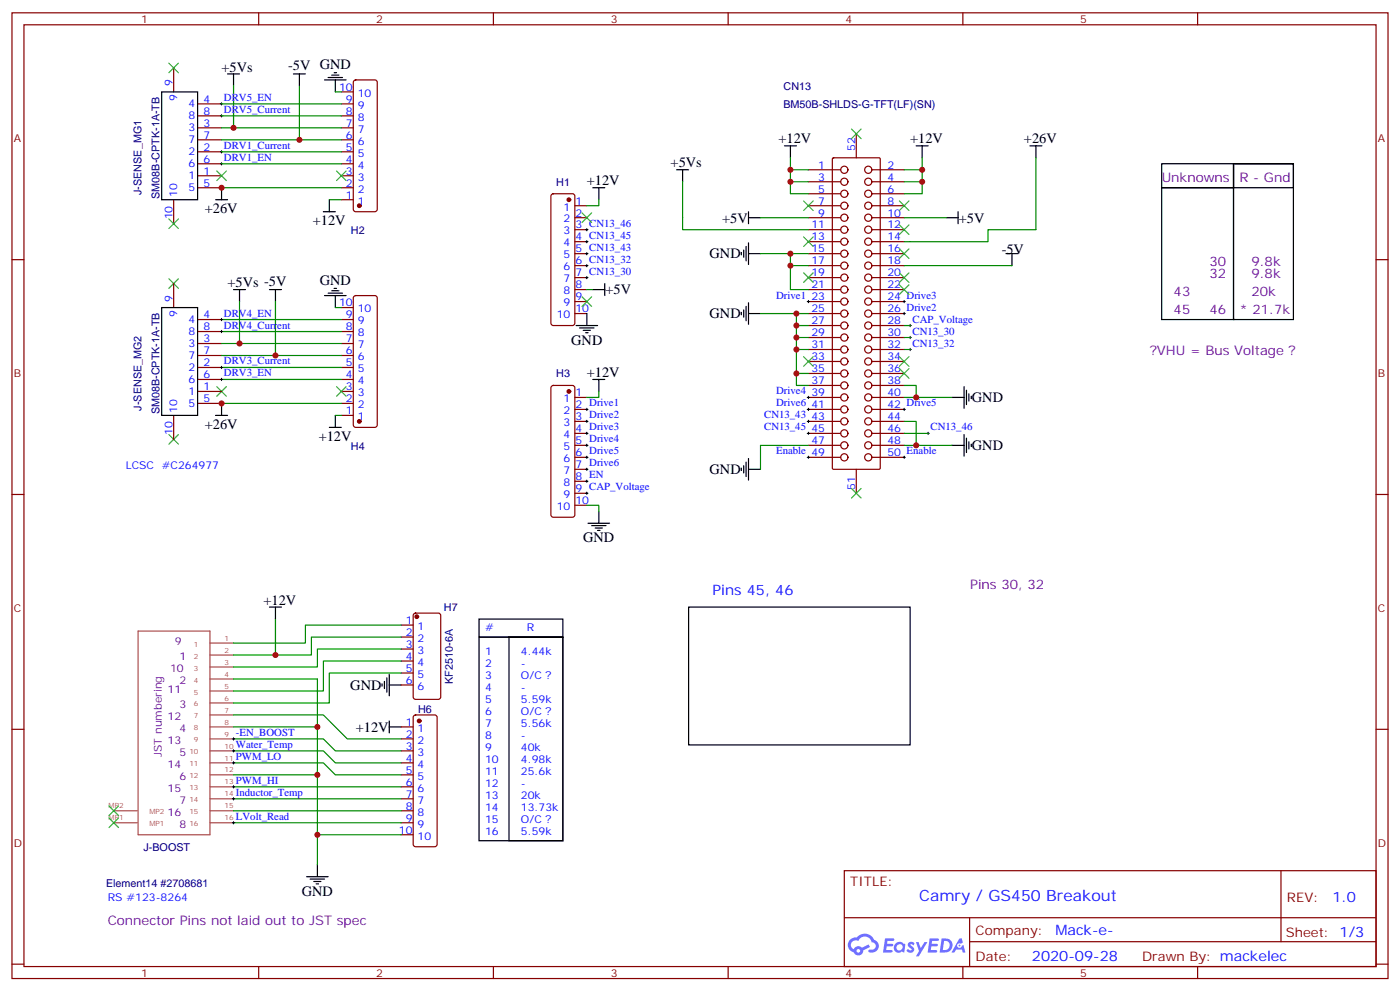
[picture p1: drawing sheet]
<svg xmlns="http://www.w3.org/2000/svg" width="412mm" height="292mm" viewBox="0 0 412 292" stroke-linecap="round" stroke-linejoin="round" font-family="sans-serif">
<g fill="none" stroke="#870000" stroke-width=".35">
<path d="M3.5 3.8h405.4v284.3h-405.4zM7.1 7.3h398.2v277.3h-398.2zM76.2 3.8v3.5M145.3 3.8v3.5M214.5 3.8v3.5M283.6 3.8v3.5M352.8 3.8v3.5M3.5 76.4h3.6M405.3 76.4h3.6M3.5 145.6h3.6M405.3 145.6h3.6M3.5 214.7h3.6"/>
<path d="M405.3 214.7h3.6M248.7 256.4h156.6v28.2h-156.6zM377.3 256.4v20.9M248.7 270.2h156.5M285.6 277.3h119.6M285.6 270.2v14.1M3.5 283.9h3.6M76.2 284.6v3.5M145.3 284.6v3.5M214.5 284.6v3.5M283.6 284.6v3.5M352.8 284.6v3.5"/>
<path d="M405.3 283.9h3.6"/>
</g>
<g fill="#5487ff">
<path d="M267.7 277.5a1.22 1.22 0 0 1 1.7 .3l-.4 .6a.47 .47 0 0 0-.3-.4 .47 .47 0 0 0-.5 .2l.1 .2a1.14 1.14 0 0 1 .8 1.7 1.14 1.14 0 0 1-1.9 0l-.2-.2 .5-.5 .7 .4a.29 .29 0 0 0 .3-.2 .29 .29 0 0 0-.2-.4 1.04 1.04 0 0 1-.6-1.7z"/>
<path d="M260.7 276.3h2.4l.3 .2-.2 .5h-1.8l-.1 .9h1.5l.3 .4-.3 .3h-1.6l-.2 1.1 1.7 .1 .2 .3-.2 .3h-2.6z"/>
<path d="M273.8 276.3h2.4l.3 .2-.1 .5h-1.8l-.2 .9h1.6l.3 .4-.4 .3h-1.6l-.1 1.1 1.7 .1 .2 .3-.2 .3h-2.6z"/>
<path d="M282.6 276.3h.7l.3 1.2-.6 .4a.69 .69 0 0 0-1 .2 .69 .69 0 0 0 .4 1 .69 .69 0 0 0 .9-.6l.5-.3 .6 2.2h-.8l-.2-.8h-1.8l-.5 .8h-.8z"/>
<path d="M269.8 277.4h.8l.6 1.8 1.1-1.8h.9l-2.6 4.2h-.8l.9-1.6z"/>
<path d="M277.4 276.3l-.6 4.1h1.3a2.11 2.11 0 0 0 2.5-2.1 2.11 2.11 0 0 0-2.5-2zM278.1 277a1.39 1.39 0 0 1 1.7 1.4 1.39 1.39 0 0 1-1.8 1.3h-.3z"/>
<path d="M263.7 277.9a1.54 1.54 0 0 0-.1 2.2 1.54 1.54 0 0 0 2.2 .1l.6 .2 .3-2.3-.2-.2h-.4a1.49 1.49 0 0 0-2.4 0zM264 278.9a.94 .94 0 0 1 1.8 0 .94 .94 0 0 1-1.8 0z"/>
<path d="M250.4 276.7a2.18 2.18 0 0 0 1.1 3.7 1.44 1.44 0 0 0 1.6 .9 1.44 1.44 0 0 0 1.2-1.5l2-1-.5-.7-1.9 .9a1.47 1.47 0 0 0-2.4 .5 1.39 1.39 0 0 1-.7-2 1.39 1.39 0 0 1 2-.4 2.12 2.12 0 0 1 2.2-1.3 2.12 2.12 0 0 1 1.9 1.7 1.14 1.14 0 0 1 1.1 1.4 1.14 1.14 0 0 1-1.7 .7 .43 .43 0 0 0-.5 .4 .43 .43 0 0 0 .4 .5 1.98 1.98 0 0 0 2.5-1.3 1.98 1.98 0 0 0-1.2-2.5 3.1 3.1 0 0 0-5.3-.7l-.9 .1zM252.3 280a.55 .55 0 0 1 1.1 0 .55 .55 0 0 1-1.1 0z"/>
<circle cx="282.6" cy="278.4" r=".26"/>
</g>
<path d="M245.2 46.6l.3-.1h13.4l.4 .3v91l-.4 .4h-13.4l-.3-.4z" fill="none" stroke="#870000" stroke-width=".35"/>
<g fill="#fff" stroke="#870000" stroke-width=".35">
<circle cx="248.7" cy="53.5" r="1.06"/>
<circle cx="255.8" cy="57" r="1.06"/>
<circle cx="248.7" cy="57" r="1.06"/>
<circle cx="255.8" cy="53.5" r="1.06"/>
<circle cx="248.7" cy="50" r="1.06"/>
<circle cx="255.8" cy="50" r="1.06"/>
<circle cx="248.7" cy="60.6" r="1.06"/>
<circle cx="255.8" cy="64.1" r="1.06"/>
<circle cx="248.7" cy="64.1" r="1.06"/>
<circle cx="255.8" cy="60.6" r="1.06"/>
<circle cx="248.7" cy="67.6" r="1.06"/>
<circle cx="255.8" cy="71.2" r="1.06"/>
<circle cx="248.7" cy="71.2" r="1.06"/>
<circle cx="255.8" cy="67.6" r="1.06"/>
<circle cx="255.8" cy="74.7" r="1.06"/>
<circle cx="248.7" cy="74.7" r="1.06"/>
<circle cx="255.8" cy="78.2" r="1.06"/>
<circle cx="248.7" cy="78.2" r="1.06"/>
<circle cx="255.8" cy="81.7" r="1.06"/>
<circle cx="248.7" cy="81.7" r="1.06"/>
<circle cx="255.8" cy="85.3" r="1.06"/>
<circle cx="248.7" cy="85.3" r="1.06"/>
<circle cx="255.8" cy="88.8" r="1.06"/>
<circle cx="248.7" cy="88.8" r="1.06"/>
<circle cx="255.8" cy="92.3" r="1.06"/>
<circle cx="248.7" cy="92.3" r="1.06"/>
<circle cx="255.8" cy="95.8" r="1.06"/>
<circle cx="248.7" cy="95.8" r="1.06"/>
<circle cx="255.8" cy="99.4" r="1.06"/>
<circle cx="248.7" cy="99.4" r="1.06"/>
<circle cx="255.8" cy="102.9" r="1.06"/>
<circle cx="248.7" cy="102.9" r="1.06"/>
<circle cx="255.8" cy="106.4" r="1.06"/>
<circle cx="248.7" cy="106.4" r="1.06"/>
<circle cx="255.8" cy="110" r="1.06"/>
<circle cx="248.7" cy="110" r="1.06"/>
<circle cx="255.8" cy="113.5" r="1.06"/>
<circle cx="248.7" cy="113.5" r="1.06"/>
<circle cx="255.8" cy="117" r="1.06"/>
<circle cx="248.7" cy="117" r="1.06"/>
<circle cx="255.8" cy="120.5" r="1.06"/>
<circle cx="248.7" cy="120.5" r="1.06"/>
<circle cx="255.8" cy="124.1" r="1.06"/>
<circle cx="248.7" cy="124.1" r="1.06"/>
<circle cx="255.8" cy="127.6" r="1.06"/>
<circle cx="248.7" cy="127.6" r="1.06"/>
<circle cx="255.8" cy="131.1" r="1.06"/>
<circle cx="248.7" cy="131.1" r="1.06"/>
<circle cx="255.8" cy="134.7" r="1.06"/>
<circle cx="248.7" cy="134.7" r="1.06"/>
</g>
<g fill="none" stroke="#870000" stroke-width=".35">
<path d="M51.2 20v7.1M58.2 37.6h7.1M58.2 30.6h7.1M58.2 34.1h7.1M100.5 37.6h3.6M100.5 30.6h3.6M100.5 34.1h3.6M100.5 27.1h3.6M104.3 23.7l.5-.2h5.6l.5 .2 .2 .5v37.4l-.2 .5-.5 .2h-5.6l-.5-.2-.2-.5v-37.4zM252.2 39.4v7.1M51.2 58.8v7.1M58.2 51.8h7.1"/>
<path d="M58.2 44.7h7.1M58.2 55.3h7.1M58.2 48.2h7.1M58.2 41.2h7.1M100.5 51.8h3.6M100.5 44.7h3.6M100.5 55.3h3.6M100.5 48.2h3.6M100.5 41.2h3.6M100.5 58.8h3.6M162.5 57.3l.5-.3h5.6l.5 .3 .2 .4v37.4l-.2 .5-.5 .2h-5.6l-.5-.2-.2-.5v-37.4zM238.1 53.5h9.5"/>
<path d="M238.1 57h9.5M238.1 50h9.5M256.8 53.5h9.5M256.8 57h9.5M256.8 50h9.5M169.3 60.6h3.6M169.3 64.1h3.6M169.3 67.6h3.6M169.3 71.2h3.6M169.3 74.7h3.6M169.3 78.2h3.6M238.1 60.6h9.5"/>
<path d="M238.1 64.1h9.5M238.1 67.6h9.5M238.1 71.2h9.5M238.1 74.7h9.5M238.1 78.2h9.5M256.8 60.6h9.5M256.8 64.1h9.5M256.8 67.6h9.5M256.8 71.2h9.5M256.8 74.7h9.5M256.8 78.2h9.5M51.2 83.5v7.1"/>
<path d="M58.2 94.1h7.1M58.2 97.6h7.1M100.5 94.1h3.6M100.5 97.6h3.6M100.5 90.6h3.6M104.3 87.2l.5-.2h5.6l.5 .2 .2 .5v37.4l-.2 .5-.5 .2h-5.6l-.5-.2-.2-.5v-37.4zM169.3 81.7h3.6M169.3 85.3h3.6M169.3 88.8h3.6M169.3 92.3h3.6M238.1 81.7h9.5M238.1 85.3h9.5"/>
<path d="M238.1 88.8h9.5M238.1 92.3h9.5M238.1 95.8h9.5M238.1 99.4h9.5M256.8 81.7h9.5M256.8 85.3h9.5M256.8 88.8h9.5M256.8 92.3h9.5M256.8 95.8h9.5M256.8 99.4h9.5M58.2 115.3h7.1M58.2 108.2h7.1"/>
<path d="M58.2 101.1h7.1M58.2 118.8h7.1M58.2 111.7h7.1M58.2 104.7h7.1M100.5 115.3h3.6M100.5 108.2h3.6M100.5 101.1h3.6M100.5 118.8h3.6M100.5 111.7h3.6M100.5 104.7h3.6M162.5 113.7l.5-.2h5.6l.5 .2 .2 .5v37.4l-.2 .5-.5 .2h-5.6l-.5-.2-.2-.5v-37.4zM169.3 117h3.6"/>
<path d="M238.1 102.9h9.5M238.1 106.4h9.5M238.1 110h9.5M238.1 113.5h9.5M238.1 117h9.5M256.8 102.9h9.5M256.8 106.4h9.5M256.8 110h9.5M256.8 113.5h9.5M256.8 117h9.5M51.2 122.3v7.1M100.5 122.3h3.6"/>
<path d="M169.3 120.5h3.6M169.3 124.1h3.6M169.3 127.6h3.6M169.3 131.1h3.6M169.3 134.7h3.6M169.3 138.2h3.6M238.1 120.5h9.5M238.1 124.1h9.5M238.1 127.6h9.5M238.1 131.1h9.5M238.1 134.7h9.5M252.2 138.2v7"/>
<path d="M256.8 120.5h9.5M256.8 124.1h9.5M256.8 127.6h9.5M256.8 131.1h9.5M256.8 134.7h9.5M169.3 141.7h3.6M169.3 145.2h3.6M169.3 148.8h3.6M118.2 184h3.5M118.2 187.6h3.5M118.2 191.1h3.5M118.2 194.6h3.5"/>
<path d="M118.2 198.2h3.5M121.9 180.7l.5-.2h6.7l.7 .4v24.3l-.4 .7h-7l-.6-.4-.1-24.3zM118.2 214h3.5M118.2 217.6h3.5M118.2 201.7h3.5M121.9 210.7l.5-.2h5.7l.5 .2 .2 .5v37.4l-.3 .5-.4 .2h-5.7l-.5-.2-.2-.5v-37.4zM118.2 221.1h3.5M118.2 224.6h3.5M118.2 228.1h3.5M118.2 231.7h3.5M118.2 235.2h3.5M118.2 238.7h3.5"/>
<path d="M118.2 242.3h3.5M118.2 245.8h3.5"/>
</g>
<g fill="none" stroke="#000" stroke-width=".29">
<path d="M64.9 34.1h.7M64.9 30.6h.7M65.3 30.2v.7M65.3 33.8v.7M64.9 48.2h.7M64.9 44.7h.7M65.3 44.3v.7M65.3 47.9v.7M172.5 78.2h.7M172.5 67.6h.7M172.5 74.7h.7M172.5 71.2h.7"/>
<path d="M172.9 67.3v.7M172.9 70.8v.7M172.9 74.3v.7M172.9 77.9v.7M64.9 97.6h.7M64.9 94.1h.7M65.3 93.7v.7M65.3 97.3v.7M172.5 81.7h.7M172.9 81.4v.7M237.8 88.8h.7M238.1 88.4v.7"/>
<path d="M266 88.8h.7M266 92.3h.7M266.3 88.4v.7M266.3 92v.7M267.8 95.8h.7M267.8 99.4h.7M268.1 95.5v.7M268.1 99v.7M64.9 111.7h.7M64.9 108.2h.7M65.3 107.8v.7M65.3 111.4v.7"/>
<path d="M237.8 117h.7M238.1 116.7v.7M267.8 102.9h.7M268.1 102.6v.7M172.5 120.5h.7M172.5 134.7h.7M172.5 124.1h.7M172.5 127.6h.7M172.5 131.1h.7M172.5 138.2h.7M172.9 120.2v.7M172.9 123.7v.7"/>
<path d="M172.9 127.2v.8M172.9 130.8v.7M172.9 134.3v.7M172.9 137.8v.7M237.8 120.5h.7M237.8 134.7h.7M237.8 124.1h.7M237.8 127.6h.7M238.1 120.2v.7M238.1 123.7v.7M238.1 127.2v.8M238.1 134.3v.7"/>
<path d="M266 120.5h.7M266 134.7h.7M266.3 120.2v.7M266.3 134.3v.7M273 127.6h.8M273.4 127.2v.8M172.5 141.7h.7M172.5 145.2h.7M172.9 141.4v.7M172.9 144.9v.7M68.4 217.6h.7M68.8 217.2v.7"/>
<path d="M68.4 231.7h.7M68.4 224.6h.7M68.4 235.2h.7M68.4 221.1h.7M68.8 220.7v.7M68.8 224.3v.7M68.8 231.3v.7M68.8 234.8v.7M68.4 242.3h.7M68.8 241.9v.7"/>
</g>
<g fill="none" stroke="#000" stroke-width=".35">
<path d="M47.6 27.1h10.6v31.7h-10.6zM67 21.8h3.6M68.8 21.8v3.5M86.4 21.8h3.6M88.2 21.8v3.5M95.6 23.5h6.4M96.7 22.8h4.2M97.7 22.1h2.1M98.4 21.4h.7M98.8 23.5v3.6M63.5 58.8h3.5M65.3 55.3v3.5"/>
<path d="M97 58.8v3.5M174.6 55.3h3.6M176.4 55.3v3.5M199.3 50h3.5M201.1 50v3.5M231.1 42.9h3.5M232.8 42.9v3.6M269.9 42.9h3.5M271.6 42.9v3.6M303.4 42.9h3.5M305.2 42.9v3.6M342.2 55.3h21.2v38.8h-21.2z"/>
<path d="M342.2 48.2h21.2v7.1h-21.2zM363.4 48.2h17.6v45.9h-17.6zM363.4 48.2h17.6v7.1h-17.6zM95.2 62.3h3.6M218.4 74.3v.7M219.1 73.6v2.1M219.8 72.6v4.2M220.5 74.7h3.5M220.5 62.3v3.6M220.5 71.5v6.4M220.5 64.1h3.5M278.7 64.1h3.5"/>
<path d="M282.2 62.3v3.6M296.3 74.7h3.6M298.1 74.7v3.5M47.6 90.6h10.6v31.7h-10.6zM68.8 85.3h3.5M70.6 85.3v3.5M79.4 85.3h3.5M81.1 85.3v3.5M95.6 87h6.4M96.7 86.3h4.2M97.7 85.6h2.1M98.4 84.9h.7"/>
<path d="M98.8 87v3.6M169.7 95.8h6.3M170.7 96.6h4.3M171.8 97.3h2.1M172.5 98h.7M172.9 92.3v3.5M174.6 85.3h3.6M178.2 83.5v3.5M218.4 92v.7M219.1 91.3v2.1M219.8 90.2v4.2M220.5 89.1v6.4"/>
<path d="M220.5 92.3h3.5M65.3 118.8v3.5M174.6 111.7h3.6M176.4 111.7v3.6M280.5 117h3.5M284 113.8v6.4M284.7 114.9v4.2M285.4 116v2.1M286.1 116.7v.7M63.5 122.3h3.5M97 125.8h3.5M98.8 122.3v3.5"/>
<path d="M218.4 137.8v.7M219.1 137.1v2.1M219.8 136.1v4.2M220.5 135v6.4M220.5 138.2h3.5M280.5 131.1h3.5M284 128v6.3M284.7 129v4.2M285.4 130.1v2.1M286.1 130.8v.7M173.2 154.1h6.4M174.3 154.8h4.2"/>
<path d="M175.3 155.5h2.1M176 156.2h.7M176.4 150.5v3.6M79.4 178.8h3.5M81.1 178.8v3.5M202.8 178.8h65.3v40.5h-65.3zM113.9 199.6v4.2M114.7 198.5v6.4M141.1 187.6h24.7v59.9h-24.7zM141.1 182.3h24.7v5.3h-24.7zM149.9 187.6h15.9v59.9h-15.9zM112.5 201.3v.7"/>
<path d="M113.2 200.6v2.1M114.7 214h3.5M114.7 212.3v3.5M114.7 201.7h3.5M90.3 258.1h6.4M91.4 258.8h4.2M92.4 259.5h2.1M93.5 254.6v3.5M93.1 260.2h.7"/>
</g>
<g fill="none" stroke="#008700" stroke-width=".35">
<path d="M65.3 34.1h35.2M65.3 30.6h35.2M68.8 25.3v12.3h-3.5M68.8 37.6h31.7M88.2 25.3v15.9h-22.9M98.8 27.1h1.7M65.3 55.3h35.2M65.3 48.2h35.2M65.3 44.7h35.2M88.2 41.2h12.3M97 58.8h3.5M176.4 58.8v1.8h-3.5"/>
<path d="M201.1 53.5v14.1h37M232.8 46.5v10.5h5.3M232.8 53.5h5.3M232.8 50h5.3M266.3 53.5h5.3M266.3 50h5.3M271.6 46.5v10.5h-5.3M305.2 46.5v21.1h-14.2v3.6h-24.7M224 64.1h14.1M224 74.7h14.1M232.8 74.7v3.5h5.3M232.8 78.2v7.1h5.3"/>
<path d="M266.3 64.1h12.4M266.3 78.2h31.8M65.3 97.6h35.2M65.3 94.1h35.2M70.6 88.8v12.3M81.1 88.8v15.9M98.8 90.6h1.7M172.9 85.3h1.7M224 92.3h14.1M234.6 92.3v10.6h3.5M234.6 95.8h3.5M234.6 99.4h3.5"/>
<path d="M266.3 99.4h1.8M266.3 95.8h1.8M65.3 118.8h35.2M65.3 111.7h35.2M65.3 108.2h35.2M65.3 104.7h35.2M65.3 101.1h35.2M176.4 115.3v1.7h-3.5M234.6 102.9v7.1h3.5M234.6 110v3.5h3.5M266.3 113.5h3.6v3.5M266.3 117h14.2"/>
<path d="M266.3 102.9h1.8M98.8 122.3h1.7M238.1 131.1h-14.1v7.1M266.3 124.1h3.6v7M266.3 131.1h14.2M266.3 127.6h7.1M172.9 148.8h3.5v1.7M68.8 199.9h24.7v28.2M81.1 182.3v10.6M118.2 184h-28.2v5.3h-21.2M118.2 187.6h-26.5v5.3h-22.9M118.2 191.1h-24.7v5.3h-24.7"/>
<path d="M118.2 194.6h-23v8.8h-26.4M118.2 198.2h-21.2v8.8h-28.2M68.8 210.5h26.4l7.1 7.1h15.9M68.8 217.6h26.4l3.6 3.5h19.4M68.8 214h24.7M68.8 221.1h26.4l3.6 3.5h19.4M68.8 224.6h26.4l3.6 3.5h19.4M68.8 231.7h49.4M68.8 235.2h49.4M68.8 238.7h49.4M68.8 228.1h24.7M93.5 228.1v26.5"/>
<path d="M68.8 242.3h49.4M93.5 245.8h24.7"/>
</g>
<g fill="none" stroke="#3c3" stroke-width=".35">
<path d="M49.7 18.6l2.9 2.8M52.6 18.6l-2.9 2.8M250.8 38l2.8 2.8M253.6 38l-2.8 2.8M63.9 50.3l2.8 2.9M66.7 50.3l-2.8 2.9M99.1 50.3l2.9 2.9M102 50.3l-2.9 2.9M236.7 59.2l2.8 2.8M239.5 59.2l-2.8 2.8M264.9 59.2l2.9 2.8M267.8 59.2l-2.9 2.8"/>
<path d="M49.7 64.5l2.9 2.8M52.6 64.5l-2.9 2.8M171.4 62.7l2.9 2.8M174.3 62.7l-2.9 2.8M236.7 69.7l2.8 2.9M239.5 69.7l-2.8 2.9M264.9 66.2l2.9 2.8M264.9 73.3l2.9 2.8M267.8 66.2l-2.9 2.8M267.8 73.3l-2.9 2.8M49.7 82.1l2.9 2.8M52.6 82.1l-2.9 2.8"/>
<path d="M171.4 87.4l2.9 2.8M174.3 87.4l-2.9 2.8M236.7 80.3l2.8 2.8M239.5 80.3l-2.8 2.8M264.9 80.3l2.9 2.8M264.9 83.9l2.9 2.8M267.8 80.3l-2.9 2.8M267.8 83.9l-2.9 2.8M63.9 113.8l2.8 2.9M66.7 113.8l-2.8 2.9M99.1 113.8l2.9 2.9M102 113.8l-2.9 2.9"/>
<path d="M236.7 105l2.8 2.8M239.5 105l-2.8 2.8M264.9 108.5l2.9 2.9M264.9 105l2.9 2.8M267.8 105l-2.9 2.8M267.8 108.5l-2.9 2.9M49.7 128l2.9 2.8M52.6 128l-2.9 2.8M250.8 143.8l2.8 2.8M253.6 143.8l-2.8 2.8M32.1 237.3l2.8 2.8M34.9 237.3l-2.8 2.8"/>
<path d="M32.1 240.8l2.8 2.9M34.9 240.8l-2.8 2.9"/>
</g>
<g fill="none" stroke="#a64a4a" stroke-width=".35">
<path d="M40.7 185.8h21.1v60h-21.1zM61.8 189.3h7M61.8 192.9h7M61.8 196.4h7M61.8 199.9h7M61.8 203.4h7M61.8 207h7M61.8 210.5h7M61.8 214h7M61.8 217.6h7M33.5 238.7h7M61.8 221.1h7"/>
<path d="M61.8 224.6h7M61.8 228.1h7M61.8 231.7h7M61.8 235.2h7M61.8 238.7h7M33.5 242.3h7M61.8 242.3h7"/>
</g>
<g fill="#870000" stroke="#870000" stroke-width=".35">
<circle cx="167.6" cy="58.8" r=".53"/>
<circle cx="167.6" cy="115.3" r=".53"/>
<circle cx="123.5" cy="212.3" r=".53"/>
<circle cx="122.8" cy="181.6" r=".53"/>
<circle cx="105.8" cy="60.6" r=".53"/>
<circle cx="105.8" cy="124.1" r=".53"/>
</g>
<g fill="#c00">
<circle cx="232.8" cy="53.5" r=".88"/>
<circle cx="232.8" cy="50" r=".88"/>
<circle cx="271.6" cy="53.5" r=".88"/>
<circle cx="271.6" cy="50" r=".88"/>
<circle cx="232.8" cy="74.7" r=".88"/>
<circle cx="232.8" cy="78.2" r=".88"/>
<circle cx="234.6" cy="92.3" r=".88"/>
<circle cx="234.6" cy="102.9" r=".88"/>
<circle cx="234.6" cy="110" r=".88"/>
<circle cx="269.9" cy="131.1" r=".88"/>
<circle cx="269.9" cy="117" r=".88"/>
<circle cx="81.1" cy="192.9" r=".88"/>
<circle cx="234.6" cy="99.4" r=".88"/>
<circle cx="234.6" cy="95.8" r=".88"/>
<circle cx="93.5" cy="228.1" r=".88"/>
<circle cx="93.5" cy="214" r=".88"/>
<circle cx="93.5" cy="245.8" r=".88"/>
<circle cx="65.3" cy="55.3" r=".88"/>
<circle cx="88.2" cy="41.2" r=".88"/>
<circle cx="68.8" cy="37.6" r=".88"/>
<circle cx="65.3" cy="118.8" r=".88"/>
<circle cx="70.6" cy="101.1" r=".88"/>
<circle cx="81.1" cy="104.7" r=".88"/>
</g>
<text font-size="4.6" fill="#00f" x="270.8" y="265.4">Camry / GS450 Breakout</text>
<g font-size="4.2">
<text x="65.3" y="21.1">+5Vs</text>
<text x="84.9" y="20.7">-5V GND</text>
<text x="229.3" y="42.2">+12V</text>
<text x="268.1" y="42.2">+12V</text>
<text x="301.6" y="42.2">+26V</text>
<text x="197.6" y="49.3">+5Vs</text>
<text x="172.9" y="54.6">+12V</text>
<text x="60.3" y="62.8">+26V</text>
<text x="212.7" y="65.5">+5V</text>
<text x="282.4" y="65.5">+5V</text>
<text x="92.1" y="66.2">+12V</text>
<text x="209" y="76.1">GND</text>
<text x="295.1" y="74.7">-5V</text>
<text x="94.2" y="83.9">GND</text>
<text x="67" y="84.6">+5Vs -5V</text>
<text x="178.3" y="86.7">+5V</text>
<text x="209" y="93.7">GND</text>
<text x="168.3" y="101.5">GND</text>
<text x="172.9" y="111">+12V</text>
<text x="286.3" y="118.4">GND</text>
<text x="60.3" y="126.3">+26V</text>
<text x="93.9" y="129.7">+12V</text>
<text x="286.3" y="132.5">GND</text>
<text x="209" y="139.6">GND</text>
<text x="171.8" y="159.7">GND</text>
<text x="77.6" y="178">+12V</text>
<text x="103.2" y="203.1">GND</text>
<text x="104.8" y="215.5">+12V</text>
<text x="88.9" y="263.8">GND</text>
</g>
<g font-size="4.2" fill="#00f">
<text x="209.9" y="175.2">Pins 45, 46</text>
<text x="392.5" y="265.6">1.0</text>
<text x="310.9" y="275.2">Mack-e-</text>
<text x="304" y="283">2020-09-28</text>
</g>
<g font-size="3.9" fill="#609">
<text x="342.2" y="53.5">Unknowns</text>
<text x="365.1" y="53.5">R - Gnd</text>
<text x="356.3" y="78.2">30</text>
<text x="356.3" y="81.7">32</text>
<text x="368.7" y="78.2">9.8k</text>
<text x="368.7" y="81.7">9.8k</text>
<text x="345.7" y="87">43</text>
<text x="368.7" y="87">20k</text>
<text x="345.7" y="92.3">45</text>
<text x="356.3" y="92.3">46</text>
<text x="365.1" y="92.3">* 21.7k</text>
<text x="338.7" y="104.7">?VHU = Bus Voltage ?</text>
<text x="285.8" y="173.5">Pins 30, 32</text>
<text x="31.7" y="272.2">Connector Pins not laid out to JST spec</text>
</g>
<g font-size="3.9" fill="#800">
<text x="250.5" y="260.9">TITLE:</text>
<text x="379.1" y="265.6">REV:</text>
<text x="287.4" y="275.1">Company:</text>
<text x="378.7" y="275.8">Sheet: 1/3</text>
<text x="287.4" y="282.8">Date:</text>
<text x="336.4" y="282.9">Drawn By: mackelec</text>
</g>
<g font-size="3.2" fill="#800">
<text x="41.6" y="6.8">1</text>
<text x="110.8" y="6.8">2</text>
<text x="179.9" y="6.8">3</text>
<text x="249.1" y="6.8">4</text>
<text x="318.2" y="6.8">5</text>
<text x="4.1" y="41.9">A</text>
<text x="405.9" y="41.9">A</text>
<text x="4.1" y="111">B</text>
<text x="405.9" y="111">B</text>
<text x="4.1" y="180.2">C</text>
<text x="405.9" y="180.2">C</text>
<text x="4.1" y="249.3">D</text>
<text x="405.9" y="249.3">D</text>
<text x="41.6" y="287.6">1</text>
<text x="110.8" y="287.6">2</text>
<text x="179.9" y="287.6">3</text>
<text x="249.1" y="287.6">4</text>
<text x="318.2" y="287.6">5</text>
</g>
<g font-size="3.2" fill="#00f">
<text x="50.8" y="25.3" transform="rotate(-90 50.8 25.3)">9</text>
<text x="52.2" y="29.8" transform="rotate(-90 52.2 29.8)">9</text>
<text x="66" y="29.7">DRV5_EN</text>
<text x="99.9" y="26.7">10</text>
<text x="105.4" y="28.5">10</text>
<text x="55.5" y="31.6">4</text>
<text x="55.5" y="35.2">8</text>
<text x="60" y="30.2">4</text>
<text x="60" y="33.8">8</text>
<text x="66" y="33.2">DRV5_Current</text>
<text x="101.9" y="33.8">8</text>
<text x="101.9" y="30.2">9</text>
<text x="105.4" y="35.5">8</text>
<text x="105.4" y="32">9</text>
<text x="55.5" y="38.7">3</text>
<text x="60" y="37.3">3</text>
<text x="60" y="40.8">7</text>
<text x="101.9" y="40.8">6</text>
<text x="101.9" y="37.3">7</text>
<text x="105.4" y="39.1">7</text>
<text x="55.5" y="45.8">2</text>
<text x="55.5" y="42.2">7</text>
<text x="60" y="44.3">2</text>
<text x="60" y="47.9">6</text>
<text x="66" y="47.3">DRV1_EN</text>
<text x="66" y="43.8">DRV1_Current</text>
<text x="101.9" y="47.9">4</text>
<text x="101.9" y="44.3">5</text>
<text x="105.4" y="46.1">5</text>
<text x="105.4" y="42.6">6</text>
<text x="251.9" y="44.5" transform="rotate(-90 251.9 44.5)">52</text>
<text x="55.5" y="52.8">1</text>
<text x="55.5" y="49.3">6</text>
<text x="60" y="51.4">1</text>
<text x="101.9" y="51.4">3</text>
<text x="105.4" y="53.2">3</text>
<text x="105.4" y="49.6">4</text>
<text x="241" y="49.6">1</text>
<text x="241" y="53.2">3</text>
<text x="261.4" y="53.2">4</text>
<text x="261.4" y="49.6">2</text>
<text x="52.2" y="58.1" transform="rotate(-90 52.2 58.1)">10</text>
<text x="55.5" y="56.3">5</text>
<text x="60" y="54.9">5</text>
<text x="101.9" y="58.5">1</text>
<text x="101.9" y="54.9">2</text>
<text x="105.4" y="56.7">2</text>
<text x="241" y="56.7">5</text>
<text x="261.4" y="56.7">6</text>
<text x="50.8" y="64.6" transform="rotate(-90 50.8 64.6)">10</text>
<text x="105.4" y="60.2">1</text>
<text x="166" y="62">1</text>
<text x="166" y="65.5">2</text>
<text x="169.5" y="60.2">1</text>
<text x="169.5" y="63.7">2</text>
<text x="241" y="60.2">7</text>
<text x="241" y="63.7">9</text>
<text x="261.4" y="63.7">10</text>
<text x="261.4" y="60.2">8</text>
<text x="166" y="69">3</text>
<text x="169.5" y="67.3">3 CN13_46</text>
<text x="169.5" y="70.8">4 CN13_45</text>
<text x="239" y="67.3">11</text>
<text x="239" y="70.8">13</text>
<text x="261.4" y="70.8">14</text>
<text x="261.4" y="67.3">12</text>
<text x="166" y="72.6">4</text>
<text x="166" y="76.1">5</text>
<text x="169.5" y="74.3">5 CN13_43</text>
<text x="169.5" y="77.9">6 CN13_32</text>
<text x="239" y="74.3">15</text>
<text x="239" y="77.9">17</text>
<text x="261.4" y="74.3">16</text>
<text x="261.4" y="77.9">18</text>
<text x="166" y="79.6">6</text>
<text x="166" y="83.1">7</text>
<text x="169.5" y="81.4">7 CN13_30</text>
<text x="239" y="81.4">19</text>
<text x="261.4" y="81.4">20</text>
<text x="50.8" y="88.8" transform="rotate(-90 50.8 88.8)">9</text>
<text x="166" y="86.7">8</text>
<text x="169.5" y="84.9">8</text>
<text x="169.5" y="88.4">9</text>
<text x="228.6" y="87.9">Drive1</text>
<text x="239" y="84.9">21</text>
<text x="239" y="88.4">23</text>
<text x="261.4" y="84.9">22</text>
<text x="261.4" y="88.4">24 Drive3</text>
<text x="52.2" y="93.3" transform="rotate(-90 52.2 93.3)">9</text>
<text x="55.5" y="95.1">4</text>
<text x="60" y="93.7">4</text>
<text x="66" y="93.2">DRV4_EN</text>
<text x="99.9" y="90.2">10</text>
<text x="101.9" y="93.7">9</text>
<text x="105.4" y="95.5">9</text>
<text x="105.4" y="92">10</text>
<text x="164" y="93.7">10</text>
<text x="166" y="90.2">9</text>
<text x="169.5" y="92">10</text>
<text x="239" y="92">25</text>
<text x="239" y="95.5">27</text>
<text x="261.4" y="92">26 Drive2</text>
<text x="261.4" y="95.5">28</text>
<text x="268.8" y="95">CAP_Voltage</text>
<text x="55.5" y="98.7">8</text>
<text x="60" y="100.8">3</text>
<text x="60" y="97.3">8</text>
<text x="66" y="96.7">DRV4_Current</text>
<text x="101.9" y="100.8">7</text>
<text x="101.9" y="97.3">8</text>
<text x="105.4" y="99">8</text>
<text x="239" y="99">29</text>
<text x="261.4" y="99">30</text>
<text x="268.8" y="98.5">CN13_30</text>
<text x="55.5" y="102.2">3</text>
<text x="55.5" y="105.7">7</text>
<text x="60" y="107.8">2</text>
<text x="60" y="104.3">7</text>
<text x="66" y="107.3">DRV3_Current</text>
<text x="101.9" y="107.8">5</text>
<text x="101.9" y="104.3">6</text>
<text x="105.4" y="106.1">6</text>
<text x="105.4" y="102.6">7</text>
<text x="239" y="102.6">31</text>
<text x="239" y="106.1">33</text>
<text x="261.4" y="102.6">32</text>
<text x="261.4" y="106.1">34</text>
<text x="268.8" y="102">CN13_32</text>
<text x="55.5" y="109.3">2</text>
<text x="55.5" y="112.8">6</text>
<text x="60" y="111.4">6</text>
<text x="66" y="110.8">DRV3_EN</text>
<text x="101.9" y="111.4">4</text>
<text x="105.4" y="113.1">4</text>
<text x="105.4" y="109.6">5</text>
<text x="239" y="109.6">35</text>
<text x="239" y="113.1">37</text>
<text x="261.4" y="109.6">36</text>
<text x="261.4" y="113.1">38</text>
<text x="55.5" y="116.3">1</text>
<text x="55.5" y="119.8">5</text>
<text x="60" y="114.9">1</text>
<text x="60" y="118.4">5</text>
<text x="101.9" y="118.4">2</text>
<text x="101.9" y="114.9">3</text>
<text x="105.4" y="116.7">3</text>
<text x="166" y="118.4">1</text>
<text x="169.5" y="116.7">1</text>
<text x="228.6" y="119.7">Drive6</text>
<text x="228.6" y="116.1">Drive4</text>
<text x="239" y="116.7">39</text>
<text x="261.4" y="116.7">40</text>
<text x="52.2" y="121.6" transform="rotate(-90 52.2 121.6)">10</text>
<text x="101.9" y="122">1</text>
<text x="105.4" y="123.7">1</text>
<text x="105.4" y="120.2">2</text>
<text x="166" y="122">2</text>
<text x="166" y="125.5">3</text>
<text x="169.5" y="120.2">2 Drive1</text>
<text x="169.5" y="123.7">3 Drive2</text>
<text x="225.1" y="123.2">CN13_43</text>
<text x="239" y="120.2">41</text>
<text x="239" y="123.7">43</text>
<text x="261.4" y="120.2">42 Drive5</text>
<text x="261.4" y="123.7">44</text>
<text x="50.8" y="128.1" transform="rotate(-90 50.8 128.1)">10</text>
<text x="166" y="129">4</text>
<text x="169.5" y="127.2">4 Drive3</text>
<text x="169.5" y="130.8">5 Drive4</text>
<text x="225.1" y="126.7">CN13_45</text>
<text x="239" y="127.2">45</text>
<text x="239" y="130.8">47</text>
<text x="261.4" y="127.2">46</text>
<text x="261.4" y="130.8">48</text>
<text x="274.1" y="126.7">CN13_46</text>
<text x="166" y="132.5">5</text>
<text x="166" y="136.1">6</text>
<text x="169.5" y="134.3">6 Drive5</text>
<text x="169.5" y="137.8">7 Drive6</text>
<text x="228.6" y="133.8">Enable 49</text>
<text x="261.4" y="134.3">50 Enable</text>
<text x="37" y="138.2">LCSC</text>
<text x="47.6" y="138.2">#C264977</text>
<text x="166" y="139.6">7</text>
<text x="166" y="143.1">8</text>
<text x="169.5" y="141.4">8 EN</text>
<text x="166" y="146.6">9</text>
<text x="169.5" y="144.9">9 CAP_Voltage</text>
<text x="169.5" y="148.4">10</text>
<text x="251.9" y="144.2" transform="rotate(-90 251.9 144.2)">51</text>
<text x="164" y="150.2">10</text>
<text x="119.5" y="183.7">1</text>
<text x="123" y="185.5">1</text>
<text x="142.9" y="185.8">#</text>
<text x="155.2" y="185.8">R</text>
<text x="119.5" y="187.2">2</text>
<text x="119.5" y="190.7">3</text>
<text x="123" y="189">2</text>
<text x="119.5" y="194.3">4</text>
<text x="119.5" y="197.8">5</text>
<text x="123" y="192.5">3</text>
<text x="123" y="196">4</text>
<text x="142.9" y="192.9">1</text>
<text x="142.9" y="196.4">2</text>
<text x="153.5" y="192.9">4.44k</text>
<text x="153.5" y="196.4">-</text>
<text x="119.5" y="201.3">6</text>
<text x="123" y="199.6">5</text>
<text x="123" y="203.1">6</text>
<text x="142.9" y="199.9">3</text>
<text x="142.9" y="203.4">4</text>
<text x="153.5" y="199.9">O/C ?</text>
<text x="153.5" y="203.4">-</text>
<text x="142.9" y="207">5</text>
<text x="153.5" y="207">5.59k</text>
<text x="119.5" y="213.7">1</text>
<text x="123" y="215.4">1</text>
<text x="142.9" y="210.5">6</text>
<text x="142.9" y="214">7</text>
<text x="153.5" y="210.5">O/C ?</text>
<text x="153.5" y="214">5.56k</text>
<text x="69.5" y="216.7">-EN_BOOST</text>
<text x="69.5" y="220.2">Water_Temp</text>
<text x="119.5" y="217.2">2</text>
<text x="119.5" y="220.7">3</text>
<text x="123" y="219">2</text>
<text x="142.9" y="217.6">8</text>
<text x="142.9" y="221.1">9</text>
<text x="153.5" y="221.1">40k</text>
<text x="153.5" y="217.6">-</text>
<text x="69.5" y="223.7">PWM_LO</text>
<text x="119.5" y="224.3">4</text>
<text x="119.5" y="227.8">5</text>
<text x="123" y="222.5">3</text>
<text x="123" y="226">4</text>
<text x="142.9" y="224.6">10</text>
<text x="153.5" y="224.6">4.98k</text>
<text x="69.5" y="230.8">PWM_HI</text>
<text x="119.5" y="231.3">6</text>
<text x="123" y="229.6">5</text>
<text x="123" y="233.1">6</text>
<text x="142.9" y="228.1">11</text>
<text x="142.9" y="231.7">12</text>
<text x="153.5" y="231.7">-</text>
<text x="153.5" y="228.1">25.6k</text>
<text x="69.5" y="234.3">Inductor_Temp</text>
<text x="119.5" y="234.8">7</text>
<text x="119.5" y="238.4">8</text>
<text x="123" y="236.6">7</text>
<text x="142.9" y="235.2">13</text>
<text x="142.9" y="238.7">14</text>
<text x="153.5" y="235.2">20k</text>
<text x="153.5" y="238.7">13.73k</text>
<text x="69.5" y="241.4">LVolt_Read</text>
<text x="117.5" y="245.4">10</text>
<text x="119.5" y="241.9">9</text>
<text x="123" y="240.1">8</text>
<text x="123" y="243.7">9</text>
<text x="142.9" y="242.3">15</text>
<text x="142.9" y="245.8">16</text>
<text x="153.5" y="242.3">O/C ?</text>
<text x="153.5" y="245.8">5.59k</text>
<text x="123" y="247.2">10</text>
<text x="31.7" y="265.2">RS #123-8264</text>
</g>
<g font-size="3.2" fill="#000080">
<text x="230.8" y="26.4">CN13</text>
<text x="230.8" y="31.8">BM50B-SHLDS-G-TFT(LF)(SN)</text>
<text x="41.7" y="57.4" transform="rotate(-90 41.7 57.4)">J-SENSE_MG1</text>
<text x="47" y="58.5" transform="rotate(-90 47 58.5)">SM08B-CPTK-1A-TB</text>
<text x="163.9" y="54.7">H1</text>
<text x="103.4" y="69">H2</text>
<text x="163.9" y="111.1">H3</text>
<text x="41.7" y="120.9" transform="rotate(-90 41.7 120.9)">J-SENSE_MG2</text>
<text x="47" y="122" transform="rotate(-90 47 122)">SM08B-CPTK-1A-TB</text>
<text x="103.4" y="132.5">H4</text>
<text x="130.8" y="179.9">H7</text>
<text x="133.4" y="201.3" transform="rotate(-90 133.4 201.3)">KF2510-6A</text>
<text x="123.1" y="209.9">H6</text>
<text x="42.3" y="250.6">J-BOOST</text>
<text x="31.2" y="261.1">Element14 #2708681</text>
</g>
<g font-size="3.2" fill="#609">
<text x="51.5" y="190">9</text>
<text x="50.1" y="197.8">10</text>
<text x="52.9" y="194.3">1</text>
<text x="52.9" y="201.3">2</text>
<text x="49.4" y="204.2">11</text>
<text x="52.9" y="208.4">3</text>
<text x="49.4" y="211.9">12</text>
<text x="52.9" y="215.4">4</text>
<text x="49.4" y="219">13</text>
<text x="47.6" y="222.8" transform="rotate(-90 47.6 222.8)">JST numbering</text>
<text x="49.4" y="226">14</text>
<text x="52.9" y="222.5">5</text>
<text x="49.4" y="233.1">15</text>
<text x="52.9" y="229.6">6</text>
<text x="52.9" y="236.6">7</text>
<text x="49.4" y="240.1">16</text>
<text x="52.9" y="243.7">8</text>
</g>
<g font-size="2.1" fill="#a54b4b">
<text x="57.1" y="190.4">1</text>
<text x="66.1" y="188.6">1</text>
<text x="57.1" y="193.9">2</text>
<text x="57.1" y="197.4">3</text>
<text x="66.1" y="192.2">2</text>
<text x="66.1" y="195.7">3</text>
<text x="57.1" y="201">4</text>
<text x="66.1" y="199.2">4</text>
<text x="66.1" y="202.8">5</text>
<text x="57.1" y="204.5">5</text>
<text x="57.1" y="208">6</text>
<text x="66.1" y="206.3">6</text>
<text x="66.1" y="209.8">7</text>
<text x="57.1" y="211.5">7</text>
<text x="57.1" y="215.1">8</text>
<text x="66.1" y="213.3">8</text>
<text x="57.1" y="218.6">9</text>
<text x="66.1" y="216.9">9</text>
<text x="66.1" y="220.4">10</text>
<text x="55.8" y="222.1">10</text>
<text x="55.8" y="225.7">11</text>
<text x="66.1" y="223.9">11</text>
<text x="66.1" y="227.4">12</text>
<text x="55.8" y="229.2">12</text>
<text x="55.8" y="232.7">13</text>
<text x="66.1" y="231">13</text>
<text x="32" y="238">MP2</text>
<text x="44" y="239.8">MP2</text>
<text x="55.8" y="236.2">14</text>
<text x="55.8" y="239.8">15</text>
<text x="66.1" y="234.5">14</text>
<text x="66.1" y="238">15</text>
<text x="32" y="241.6">MP1</text>
<text x="44" y="243.3">MP1</text>
<text x="55.8" y="243.3">16</text>
<text x="66.1" y="241.6">16</text>
</g>
</svg>
